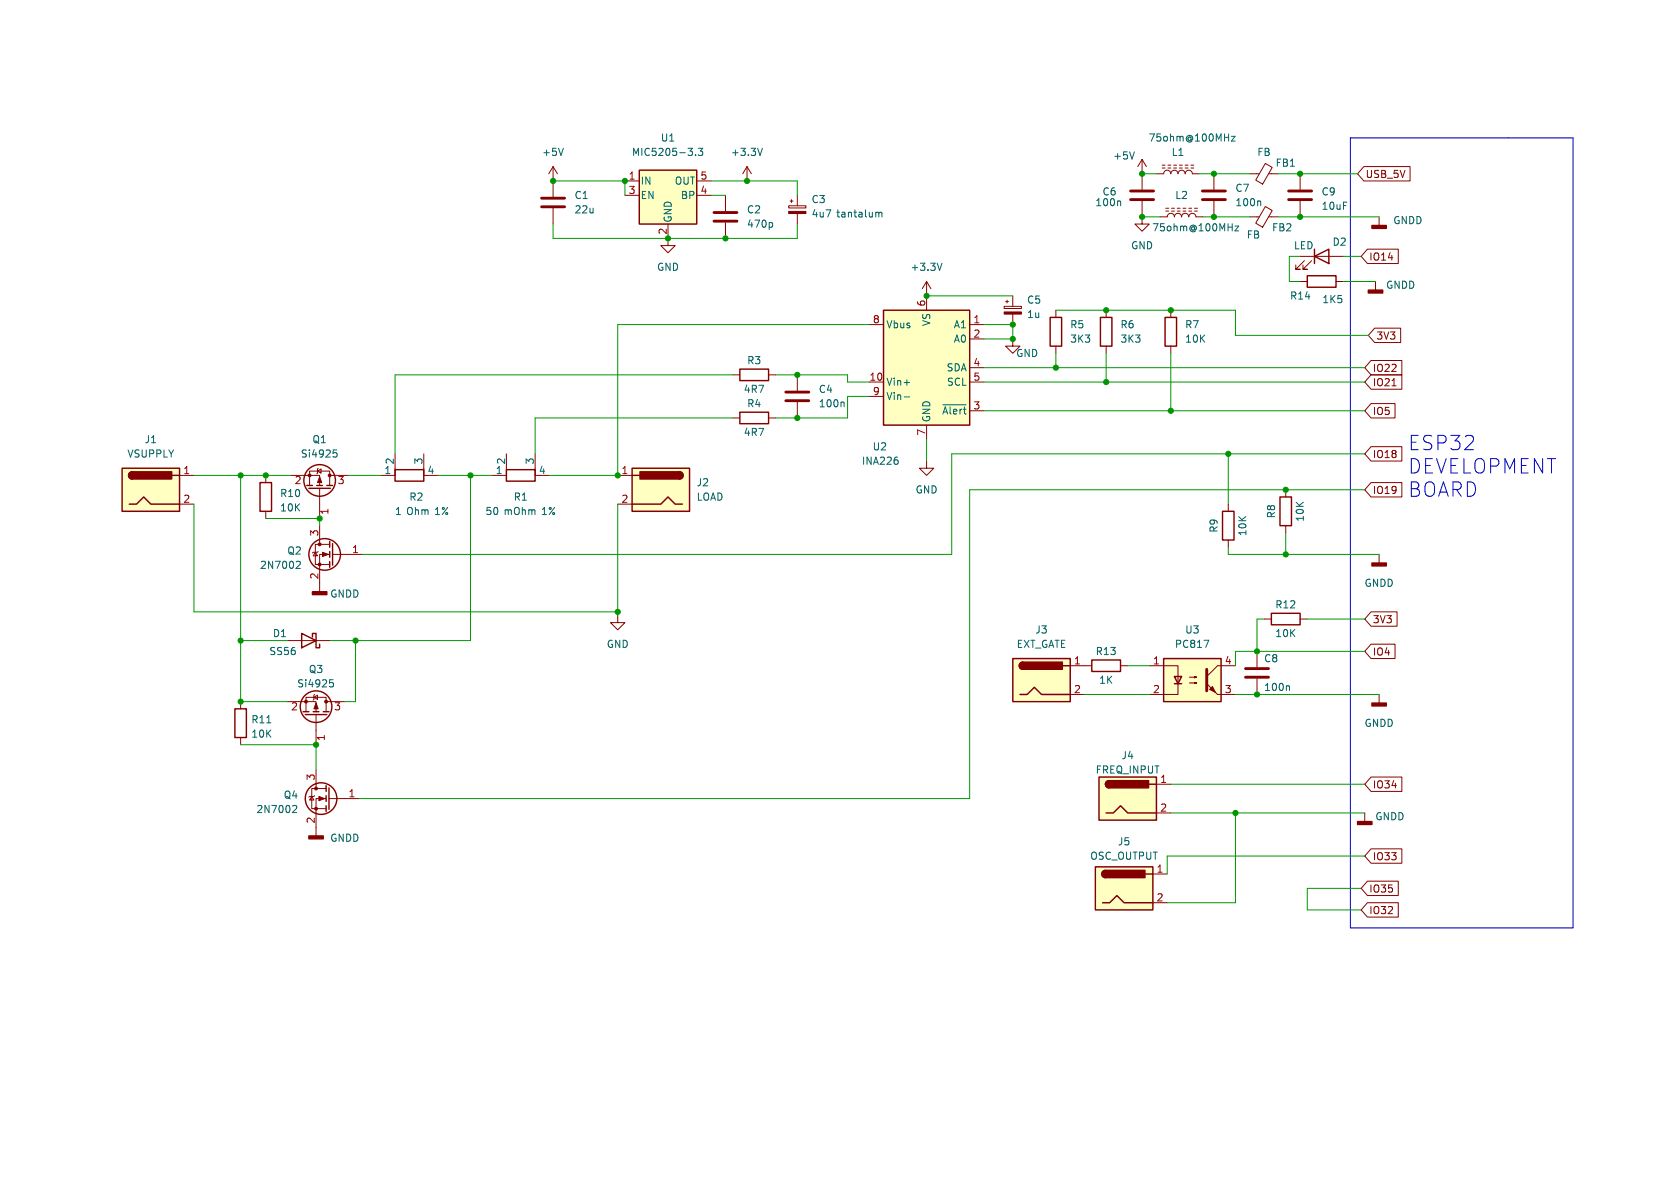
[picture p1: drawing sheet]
<svg xmlns="http://www.w3.org/2000/svg" width="297mm" height="210mm" viewBox="0 0 297 210" stroke-linecap="round" stroke-linejoin="round" font-family="sans-serif">
<g fill="#840000" stroke="#840000" stroke-width=".18">
<path d="M177.5 55.2h3.1v.3h-3.1z"/>
<path d="M56.4 140.8l1 .4-1 .4z"/>
<path d="M57 97.7l1 .3-1 .4z"/>
<path d="M213.4 120.9l1.9 1.9z"/>
<path d="M213.9 121.9l.5-.5 .5 1z"/>
<path d="M139.4 37.4h3.1v.4h-3.1z"/>
<path d="M55.9 124.3l.4 1h-.8z"/>
<path d="M56.5 84.3l.4 1h-.8z"/>
<circle cx="55.9" cy="143" r=".25"/>
<circle cx="55.9" cy="139.4" r=".25"/>
<circle cx="56.5" cy="99.8" r=".25"/>
<circle cx="56.5" cy="96.3" r=".25"/>
<circle cx="54.1" cy="124.1" r=".25"/>
<circle cx="57.7" cy="124.1" r=".25"/>
<circle cx="54.7" cy="84.1" r=".25"/>
<circle cx="58.3" cy="84.1" r=".25"/>
</g>
<g fill="none" stroke="#840000" stroke-width=".18">
<path d="M97.8 29.5l-.8 1.2M97.8 29.5v5.3M97.8 36.8v2.8M97.8 29.5l.8 1.2M110.5 32h2.5M110.5 34.5h2.5M118.1 39.6v3.8h1.3l-1.3 1.3-1.3-1.3h1.3M123.2 32h2.5M123.2 34.5h2.5M128.3 34.5v2.8M128.3 39.4v2.8M132.1 29.5l-.8 1.2"/>
<path d="M132.1 29.5v2.5M132.1 29.5l.7 1.2M139.4 36.4h3.1v.4h-3.1zM139.7 35.6h.5M140 35.3v.5M141 34.5v1.9M141 37.8v1.8M201.9 35.6v4h1.3l-1.3 1.3-1.2-1.3h1.2M201.9 28.2l-.7 1.3M201.9 28.2v5.3M201.9 28.2l.8 1.3M204.5 30.7h1.2a.64 .64 0 0 1 .7-.6 .64 .64 0 0 1 .6 .6 .64 .64 0 0 1 .6-.6 .64 .64 0 0 1 .7 .6 .64 .64 0 0 1 .6-.6 .64 .64 0 0 1 .6 .6 .64 .64 0 0 1 .7-.6 .64 .64 0 0 1 .6 .6h1.3"/>
<path d="M205.1 38.3h1.3a.64 .64 0 0 1 .6-.6 .64 .64 0 0 1 .6 .6 .64 .64 0 0 1 .7-.6 .64 .64 0 0 1 .6 .6 .64 .64 0 0 1 .6-.6 .64 .64 0 0 1 .7 .6 .64 .64 0 0 1 .6-.6 .64 .64 0 0 1 .7 .6h1.2M205.5 29.7h.5M205.5 29.2h.5M206.1 37.3h.5M206.1 36.8h.5M206.5 29.7h.5M206.5 29.2h.5M207.1 37.3h.5M207.1 36.8h.5M207.5 29.7h.5M207.5 29.2h.5M208.2 37.3h.5"/>
<path d="M208.2 36.8h.5M208.5 29.7h.5M208.5 29.2h.5M209.2 37.3h.5M209.2 36.8h.5M209.5 29.7h.6M209.5 29.2h.6M210.2 37.3h.5M210.2 36.8h.5M210.6 29.7h.5M210.6 29.2h.5M211.2 37.3h.5"/>
<path d="M211.2 36.8h.5M214.6 30.7v2.8M214.6 35.6v2.7M221 38.3h1.6M221 30.7h1.6M223.7 36.5l1.2 .7-1.7 3-1.2-.7zM223.7 28.9l1.2 .7-1.7 3-1.2-.8zM224.3 38.3h1.8M224.3 30.7h1.8M229.9 30.7v2.8M229.9 35.6v2.7M241.1 29.5h8.2v2.5h-8.2l-1.1-1.3z"/>
<path d="M243.8 38.3v1.6M153.7 57.4h2.5M163.8 49.8v5.1M163.8 49.8l-.7 1.2M163.8 49.8l.8 1.2M171.4 57.4h2.6M171.4 59.9h2.6M177.5 54.2h3.1v.4h-3.1zM177.8 53.3h.5M178.1 53.1v.5M179.1 59.9v1.3h1.2l-1.2 1.3-1.3-1.3h1.3M179.1 52.3v1.9"/>
<path d="M179.1 55.5v1.9M186.7 54.9v1.2M195.6 54.9v1.2M207 54.9v1.2M229.9 49.8h1.2M229.9 45.3h7.6M230.6 46.1l-1.5 1.5h.8h-.8v-.7M231.9 46.1l-1.5 1.5h.7h-.7v-.7M236.2 49.8h1.3M241.8 44.1h5.4v2.5h-5.4l-1.1-1.3zM243 58h4.6v2.6h-4.6l-1.1-1.3zM243.2 49.8v1.5"/>
<path d="M129.5 66.3h1.3M129.5 73.9h1.3M135.9 66.3h1.3M135.9 73.9h1.3M141 66.3v2.8M141 71.1v2.8M153.7 70.1h2.5M163.8 75.2v2.5M171.4 72.6h2.6M171.4 65h2.6M171.4 67.6h2.6M186.7 61.2v1.3"/>
<path d="M195.6 61.2v1.3M207 61.2v1.3M242.4 66.3h5.5v2.5h-5.5l-1.1-1.2zM242.4 63.7h5.5v2.6h-5.5l-1.1-1.3zM242.4 71.4h4.3v2.5h-4.3l-1.1-1.3zM242.4 79h5.5v2.5h-5.5l-1.1-1.2zM246.1 68.2h.7M31.7 84.1h2.6M31.7 89.1h2.6M47 84.1v1.2M47 90.4v1.3M51.4 84.1h5.1v1.7"/>
<path d="M54.7 85.8v-2.5h3.6v2.5M55.8 97.7l.3 .6h-.7zM56.1 83.3l.7-.4v.8zM56.3 97.5l-.2 .2h-.7l-.2 .1M56.3 82.8l-.2 .1v.8l-.1 .1M56.5 86.4v5.3M56.5 93v3.3M58.3 98h-1.8v6.6M58.3 96.3h-2.5v3.5h2.5M58.3 84.1h3.3M58.8 98h5.3M69.8 80.3v3.8h-2.5"/>
<path d="M74.9 80.3v3.8h2.6M89.5 80.3v3.8h-2.5M94.6 80.3v3.8h2.6M109.2 84.1h2.6M109.2 89.1h2.6M163.8 81.5v1.3h1.3l-1.3 1.3-1.2-1.3h1.2M217.2 89.1v1.3M217.2 95.5v1.3M227.3 86.6v1.3M227.3 93v1.2M242.4 85.3h5.5v2.6h-5.5l-1.1-1.3zM243.8 98v1.6"/>
<path d="M50.8 113.3h7.6M109.2 108.8v1.3h1.3l-1.3 1.3-1.3-1.3h1.3M189.2 117.7h3.8M198.1 117.7h1.3M203.2 117.7h5.1v5.1h-5.1M210.3 119.8h1.3l-.4 .1v-.3l.4 .2M218.4 117.7h-3.1l-1.9 1.9M222.2 115.2v2.8M223.5 109.5h1.3M229.9 109.5h1.2M242.4 108.2h4.6v2.5h-4.6l-1.1-1.2zM242.4 113.9h4.3v2.6h-4.3l-1.1-1.3z"/>
<path d="M42.5 124.1v1.2M42.5 130.4v1.3M50.8 124.1h5.1v1.8M54.1 125.9v-2.6h3.6v2.6M55.5 123.3l.6-.4v.8zM55.6 122.8l-.1 .1v.8l-.1 .1M55.9 126.4v5.3M55.9 136.1v3.3M57.7 139.4h-2.6v3.6h2.6M57.7 124.1h3.3M189.2 122.8h2.6M204.5 138.7h2.5"/>
<path d="M210.3 120.8h1.3l-.4 .1v-.3l.4 .2M215.3 122.8h3.1M222.2 120v2.8M242.4 137.4h5.5v2.5h-5.5l-1.1-1.2zM243.8 122.8v1.5M55.1 140.8l.4 .7h-.8zM55.6 140.7l-.1 .1h-.8l-.1 .2M57.7 141.2h-1.8v6.6M58.2 141.2h5.3M203.8 154.6h2.6M203.8 159.6h2.6M204.5 143.8h2.5"/>
<path d="M241.3 143.8v1.5M241.8 159.6h5.4v2.6h-5.4l-1.1-1.3zM241.8 155.8h5.4v2.6h-5.4l-1.1-1.3zM242.4 150.1h5.5v2.5h-5.5l-1.1-1.2z"/>
</g>
<g fill="#840000" stroke="#840000" stroke-width=".25">
<path d="M242.6 39.9h2.5v.5h-2.5z"/>
<path d="M120.1 83.4a.64 .64 0 0 1 .7 .7 .64 .64 0 0 1-.7 .6z"/>
<path d="M113.2 83.4h6.9v1.3h-6.9z"/>
<path d="M241.9 51.3h2.6v.5h-2.6z"/>
<path d="M54.6 147.8h2.5v.5h-2.5z"/>
<path d="M195.6 138.3l.5-.3v1.3a.63 .63 0 0 1-.6-.4 .63 .63 0 0 1 .1-.6z"/>
<path d="M196.1 138h7v1.3h-7z"/>
<path d="M22.9 83.7l.5-.3v1.3a.64 .64 0 0 1-.6-.4 .64 .64 0 0 1 .1-.6z"/>
<path d="M23.4 83.4h7v1.3h-7z"/>
<path d="M242.6 124.3h2.5v.5h-2.5z"/>
<path d="M242.6 99.6h2.5v.5h-2.5z"/>
<path d="M240 145.3h2.6v.5h-2.6z"/>
<path d="M55.2 104.6h2.6v.6h-2.6z"/>
<path d="M180.4 117.3l.4-.2v1.3a.63 .63 0 0 1-.5-.4 .63 .63 0 0 1 .1-.7z"/>
<path d="M180.8 117.1h7v1.3h-7z"/>
<path d="M195 154.1l.5-.2v1.3a.63 .63 0 0 1-.6-.4 .63 .63 0 0 1 .1-.7z"/>
<path d="M195.5 153.9h6.9v1.3h-6.9z"/>
</g>
<g fill="none" stroke="#840000" stroke-width=".51">
<path d="M95.8 36.6h4M95.8 35h4M126.2 39.1h4.1M126.2 37.6h4.1M199.9 35.3h4.1M199.9 33.8h4.1M212.6 35.3h4.1M212.6 33.8h4.1M227.8 35.3h4.1M227.8 33.8h4.1M138.9 70.9h4.1M138.9 69.3h4.1"/>
<path d="M213.4 118.4v3.8M220.2 119.8h4.1M220.2 118.2h4.1"/>
</g>
<g fill="none" stroke="#840000" stroke-width=".25">
<path d="M113 30.1h10.2v9.5h-10.2zM156.2 54.9h15.2v20.3h-15.2zM185.7 56.1h2v5.1h-2zM194.6 56.1h2v5.1h-2zM206 56.1h2v5.1h-2zM231.1 48.8h5.1v2h-5.1zM232.4 45.3l2.5-1.2v2.5zM232.4 44.1v2.5M130.8 65.3h5.1v2h-5.1zM130.8 72.9h5.1v2h-5.1zM21.6 82.8h10.1v7.6h-10.1zM22.9 89.1h1.2l1.3-1.2 1.3 1.2h5"/>
<path d="M23.4 83.4a.64 .64 0 0 0-.7 .7 .64 .64 0 0 0 .7 .6M30.5 84.1h1.2M46 85.3h2v5.1h-2zM54.2 85.8h1M54.6 86.4h3.8M56 85.8h1M57.8 85.8h1M58.3 95.8v1M58.3 97.5v1M58.3 99.3v1M58.8 96.1v3.8M69.8 83.1h5.1v2h-5.1z"/>
<path d="M89.5 83.1h5.1v2h-5.1zM111.8 82.8h10.1v7.6h-10.1zM111.8 89.1h5l1.3-1.2 1.3 1.2h1.2M111.8 84.1h1.2M120.1 83.4a.64 .64 0 0 1 .7 .7 .64 .64 0 0 1-.7 .6M216.2 90.4h2v5.1h-2zM226.3 87.9h2v5.1h-2zM53.3 112l2.6 1.3-2.6 1.2zM55.2 112.6v-.6h.7v2.5h.6v-.6M179.1 116.5h10.1v7.6h-10.1zM180.8 117.1a.64 .64 0 0 0-.6 .6 .64 .64 0 0 0 .6 .7M188 117.7h1.2"/>
<path d="M193 116.7h5.1v2h-5.1zM205.7 116.5h10.2v7.6h-10.2zM207.6 119.6h1.3l-.6 1.3zM224.8 108.5h5.1v2h-5.1zM41.5 125.3h2.1v5.1h-2.1zM53.6 125.9h1M54 126.4h3.8M55.4 125.9h1M57.1 125.9h1.1M57.7 138.9v1M58.2 139.3v3.8M180.3 122.8h1.3l1.3-1.3 1.2 1.3h5.1"/>
<path d="M194.3 137.4h10.2v7.6h-10.2zM196.1 138a.64 .64 0 0 0-.6 .7 .64 .64 0 0 0 .6 .6M203.2 138.7h1.3M207.6 120.9h1.3M57.7 140.7v1M57.7 142.5v1M193.7 153.3h10.1v7.6h-10.1zM194.9 159.6h1.3l1.3-1.2 1.3 1.2h5M195.5 153.9a.64 .64 0 0 0-.7 .7 .64 .64 0 0 0 .7 .6M195.6 143.8h1.2l1.3-1.3 1.3 1.3h5.1M202.6 154.6h1.2"/>
<circle cx="56.5" cy="85" r="2.79"/>
<circle cx="57.4" cy="98" r="2.79"/>
<circle cx="55.9" cy="125" r="2.79"/>
<circle cx="56.8" cy="141.2" r="2.79"/>
</g>
<g fill="#ffffc2" stroke="#ffffc2" stroke-width=".18">
<path d="M111.8 82.8h10.1v7.6h-10.1z"/>
<path d="M194.3 137.4h10.2v7.6h-10.2z"/>
<path d="M21.6 82.8h10.1v7.6h-10.1z"/>
<path d="M205.7 116.5h10.2v7.6h-10.2z"/>
<path d="M179.1 116.5h10.1v7.6h-10.1z"/>
<path d="M113 30.1h10.2v9.5h-10.2z"/>
<path d="M193.7 153.3h10.1v7.6h-10.1z"/>
<path d="M156.2 54.9h15.2v20.3h-15.2z"/>
</g>
<g fill="none" stroke="#006464" stroke-width=".18">
<path d="M112.9 26.2l-.4 .9-.5-.9v1.3M123.5 26.2h.7l-.4 .5 .4 .1v.5l-.2 .2h-.4M144 37l-.3 1h.8M155 37.5l.4 .2M155.4 37.7l.2-.2 .3 .1v.8M155.4 37.7v.7M203.3 23.7h.8M203.9 39.6h.8M217.7 24.1h.7l-.7 .9h.7M218.3 40h.7l-.7 .8h.7M159.9 70.2h.9M166.7 71.6h4.1"/>
<path d="M97.8 90.7l.1-.1 .2 .2-.2 .2-.1-.1M98.1 89.7l-1 1.3"/>
</g>
<path d="M238.8 24.4h39.3v139.7h-39.3z" fill="none" stroke="#0000c2" stroke-width=".18"/>
<g fill="none" stroke="#009600" stroke-width=".18">
<path d="M97.8 39.6v2.6h43.2v-2.6M97.8 32h12.7v2.5M125.7 32h15.3v2.5M125.7 34.5h2.6M201.9 38.3h3.2M201.9 30.7h2.6M212.1 30.7h8.9M212.7 38.3h8.3M226.1 38.3h17.7M226.1 30.7h13.9M153.7 57.4h-44.5v26.7h-12M163.8 52.3h15.3"/>
<path d="M174 57.4h5.1v2.5h-5.1M186.7 54.9h31.7v4.4h23.5M229.9 45.3h-1.9v4.5h1.9M237.5 45.3h3.2M237.5 49.8h5.7M129.5 66.3h-59.7v14M129.5 73.9h-34.9v6.4M137.2 66.3h12.7v1.3h3.8M153.7 70.1h-3.8v3.8h-12.7M163.8 77.7v3.8M174 65h67.3M174 67.6h67.3"/>
<path d="M174 72.6h67.3M186.7 62.5v2.5M195.6 62.5v5.1M207 62.5v10.1M34.3 84.1h17.1M34.3 89.1v19.1h74.9M42.5 84.1v40h8.3M47 91.7h9.5v1.3M61.6 84.1h5.7M77.5 84.1h9.5M83.2 84.1v29.2h-24.8M109.2 89.1v19.7"/>
<path d="M217.2 96.8v1.2h26.6M217.2 80.3v8.8M227.3 94.2v3.8M241.3 80.3h-73v17.7h-104.2M241.3 86.6h-69.9v54.6h-107.9M42.5 113.3h8.3M62.9 113.3v10.8h-1.9M199.4 117.7h3.8M223.5 109.5h-1.3v5.7M231.1 109.5h10.2M241.3 115.2h-22.9v2.5M42.5 131.7h13.4v4.4"/>
<path d="M191.8 122.8h11.4M207 138.7h34.3M218.4 122.8h25.4M207 143.8h34.3M218.4 143.8v15.8h-12M240.7 157.1h-9.6v3.8h9.6M241.3 151.4h-34.9v3.2"/>
</g>
<g fill="#009600" stroke="#009600" stroke-width=".18">
<circle cx="97.8" cy="32" r=".46"/>
<circle cx="118.1" cy="42.2" r=".46"/>
<circle cx="128.3" cy="42.2" r=".46"/>
<circle cx="132.1" cy="32" r=".46"/>
<circle cx="110.5" cy="32" r=".46"/>
<circle cx="163.8" cy="52.3" r=".46"/>
<circle cx="179.1" cy="59.9" r=".46"/>
<circle cx="179.1" cy="57.4" r=".46"/>
<circle cx="195.6" cy="67.6" r=".46"/>
<circle cx="195.6" cy="54.9" r=".46"/>
<circle cx="207" cy="54.9" r=".46"/>
<circle cx="186.7" cy="65" r=".46"/>
<circle cx="201.9" cy="38.3" r=".46"/>
<circle cx="207" cy="72.6" r=".46"/>
<circle cx="227.3" cy="86.6" r=".46"/>
<circle cx="217.2" cy="80.3" r=".46"/>
<circle cx="83.2" cy="84.1" r=".46"/>
<circle cx="42.5" cy="113.3" r=".46"/>
<circle cx="42.5" cy="84.1" r=".46"/>
<circle cx="62.9" cy="113.3" r=".46"/>
<circle cx="55.9" cy="131.7" r=".46"/>
<circle cx="42.5" cy="124.1" r=".46"/>
<circle cx="47" cy="84.1" r=".46"/>
<circle cx="56.5" cy="91.7" r=".46"/>
<circle cx="227.3" cy="98" r=".46"/>
<circle cx="222.2" cy="115.2" r=".46"/>
<circle cx="222.2" cy="122.8" r=".46"/>
<circle cx="218.4" cy="143.8" r=".46"/>
<circle cx="141" cy="66.3" r=".46"/>
<circle cx="109.2" cy="84.1" r=".46"/>
<circle cx="141" cy="73.9" r=".46"/>
<circle cx="109.2" cy="108.2" r=".46"/>
<circle cx="214.6" cy="38.3" r=".46"/>
<circle cx="214.6" cy="30.7" r=".46"/>
<circle cx="201.9" cy="30.7" r=".46"/>
<circle cx="229.9" cy="30.7" r=".46"/>
<circle cx="229.9" cy="38.3" r=".46"/>
</g>
<g font-size="3.5" fill="#0000c2">
<text x="248.9" y="79.6">ESP32</text>
<text x="248.9" y="83.8">DEVELOPMENT</text>
<text x="248.9" y="87.9">BOARD</text>
</g>
<g font-size="1.8" fill="#006464">
<text x="96.2" y="27.6">+5V</text>
<text x="113" y="27.6">MIC5205-3.3</text>
<text x="117" y="25">U1</text>
<text x="129.7" y="27.6">+3.3V</text>
<text x="197.2" y="28.2">+5V</text>
<text x="203.8" y="25">75ohm@100MHz</text>
<text x="207.2" y="27.6">L1</text>
<text x="222.3" y="27.6">FB</text>
<text x="225.7" y="29.5">FB1</text>
<text x="101.7" y="35.2">C1</text>
<text x="113.3" y="32.6">IN</text>
<text x="113.3" y="35.2">EN</text>
<text x="119.2" y="32.6">OUT</text>
<text x="120.5" y="35.2">BP</text>
<text x="143.6" y="35.9">C3</text>
<text x="195" y="34.5">C6</text>
<text x="207.9" y="35.2">L2</text>
<text x="218.5" y="33.9">C7</text>
<text x="233.8" y="34.5">C9</text>
<text x="101.9" y="37.7">22u</text>
<text x="118.7" y="39.4" transform="rotate(-90 118.7 39.4)">GND</text>
<text x="132.2" y="37.7">C2</text>
<text x="132.4" y="40.3">470p</text>
<text x="144.4" y="38.4">4u7 tantalum</text>
<text x="194" y="36.4">100n</text>
<text x="204.4" y="40.9">75ohm@100MHz</text>
<text x="218.8" y="36.4">100n</text>
<text x="225" y="40.9">FB2</text>
<text x="233.9" y="37.1">10uF</text>
<text x="246.3" y="39.6">GNDD</text>
<text x="116.1" y="47.9">GND</text>
<text x="161.5" y="47.9">+3.3V</text>
<text x="200" y="44.1">GND</text>
<text x="220.4" y="42.2">FB</text>
<text x="228.7" y="44.1">LED</text>
<text x="235.7" y="43.4">D2</text>
<text x="181.7" y="53.7">C5</text>
<text x="228.3" y="53">R14</text>
<text x="234" y="53.6">1K5</text>
<text x="245" y="51">GNDD</text>
<text x="156.7" y="58">Vbus</text>
<text x="164.5" y="57.7" transform="rotate(-90 164.5 57.7)">VS</text>
<text x="168.7" y="58">A1</text>
<text x="181.7" y="56.2">1u</text>
<text x="189.3" y="58">R5</text>
<text x="198.2" y="58">R6</text>
<text x="209.7" y="58">R7</text>
<text x="132.2" y="64.4">R3</text>
<text x="167.2" y="65.7">SDA</text>
<text x="168.7" y="60.6">A0</text>
<text x="179.6" y="63.1">GND</text>
<text x="189.4" y="60.6">3K3</text>
<text x="198.3" y="60.6">3K3</text>
<text x="209.8" y="60.6">10K</text>
<text x="131.7" y="69.5">4R7</text>
<text x="144.9" y="69.5">C4</text>
<text x="156.7" y="68.2">Vin+</text>
<text x="156.7" y="70.7">Vin-</text>
<text x="167.4" y="68.2">SCL</text>
<text x="131.7" y="77.1">4R7</text>
<text x="132.2" y="72">R4</text>
<text x="145.1" y="72">100n</text>
<text x="164.5" y="74.7" transform="rotate(-90 164.5 74.7)">GND</text>
<text x="165.5" y="73.3">~{Alert}</text>
<text x="22.5" y="80.9">VSUPPLY</text>
<text x="25.7" y="78.4">J1</text>
<text x="53.7" y="80.9">Si4925</text>
<text x="55.3" y="78.4">Q1</text>
<text x="68.1" y="83.8">1</text>
<text x="69.6" y="82" transform="rotate(-90 69.6 82)">2</text>
<text x="74.7" y="82" transform="rotate(-90 74.7 82)">3</text>
<text x="75.7" y="83.8">4</text>
<text x="87.8" y="83.8">1</text>
<text x="89.3" y="82" transform="rotate(-90 89.3 82)">2</text>
<text x="94.4" y="82" transform="rotate(-90 94.4 82)">3</text>
<text x="95.4" y="83.8">4</text>
<text x="152.7" y="82.2">INA226</text>
<text x="154.4" y="79.6">U2</text>
<text x="49.7" y="87.9">R10</text>
<text x="72.5" y="88.5">R2</text>
<text x="90.9" y="88.5">R1</text>
<text x="123" y="88.5">LOAD</text>
<text x="123.3" y="86">J2</text>
<text x="161.9" y="87.2">GND</text>
<text x="49.7" y="90.4">10K</text>
<text x="70.3" y="91.1">1 Ohm 1%</text>
<text x="86.5" y="91.1">50 mOhm 1%</text>
<text x="215.3" y="94.1" transform="rotate(-90 215.3 94.1)">R9</text>
<text x="220.3" y="94.6" transform="rotate(-90 220.3 94.6)">10K</text>
<text x="225.4" y="91.5" transform="rotate(-90 225.4 91.5)">R8</text>
<text x="230.5" y="92" transform="rotate(-90 230.5 92)">10K</text>
<text x="46.6" y="100.6">2N7002</text>
<text x="50.9" y="98">Q2</text>
<text x="58.4" y="105.7">GNDD</text>
<text x="225.7" y="107.6">R12</text>
<text x="241.2" y="103.8">GNDD</text>
<text x="48.4" y="112.6">D1</text>
<text x="183.2" y="112">J3</text>
<text x="209.7" y="112">U3</text>
<text x="225.7" y="112.6">10K</text>
<text x="47.9" y="115.8">SS56</text>
<text x="54.7" y="119">Q3</text>
<text x="107.3" y="114.5">GND</text>
<text x="179.5" y="114.5">EXT_GATE</text>
<text x="194" y="115.8">R13</text>
<text x="208.1" y="114.5">PC817</text>
<text x="223.6" y="117.1">C8</text>
<text x="53.1" y="121.5">Si4925</text>
<text x="194.4" y="120.9">1K</text>
<text x="223.9" y="122.2">100n</text>
<text x="44.7" y="127.9">R11</text>
<text x="44.7" y="130.4">10K</text>
<text x="241.2" y="128.5">GNDD</text>
<text x="193.8" y="136.8">FREQ_INPUT</text>
<text x="198.4" y="134.2">J4</text>
<text x="45.9" y="143.8">2N7002</text>
<text x="50.3" y="141.2">Q4</text>
<text x="58.4" y="148.8">GNDD</text>
<text x="197.8" y="149.5">J5</text>
<text x="243.1" y="145">GNDD</text>
<text x="192.7" y="152">OSC_OUTPUT</text>
</g>
<g font-size="1.8" fill="#a90000">
<text x="111.3" y="31.7">1</text>
<text x="111.3" y="34.3">3</text>
<text x="124" y="34.3">4</text>
<text x="124" y="31.7">5</text>
<text x="117.9" y="41.4" transform="rotate(-90 117.9 41.4)">2</text>
<text x="154.4" y="57.1">8</text>
<text x="163.6" y="54.1" transform="rotate(-90 163.6 54.1)">6</text>
<text x="172.2" y="57.1">1</text>
<text x="172.2" y="59.7">2</text>
<text x="172.2" y="64.8">4</text>
<text x="154" y="67.3">10</text>
<text x="154.4" y="69.8">9</text>
<text x="172.2" y="67.3">5</text>
<text x="163.6" y="76.9" transform="rotate(-90 163.6 76.9)">7</text>
<text x="172.2" y="72.4">3</text>
<text x="32.5" y="83.8">1</text>
<text x="110" y="83.8">1</text>
<text x="32.5" y="88.9">2</text>
<text x="52.2" y="85.6">2</text>
<text x="59.8" y="85.6">3</text>
<text x="110" y="88.9">2</text>
<text x="56.3" y="94.7" transform="rotate(-90 56.3 94.7)">3</text>
<text x="58" y="90.9" transform="rotate(-90 58 90.9)">1</text>
<text x="62.4" y="97.8">1</text>
<text x="56.3" y="102.3" transform="rotate(-90 56.3 102.3)">2</text>
<text x="190" y="117.5">1</text>
<text x="204" y="117.5">1</text>
<text x="216.7" y="117.5">4</text>
<text x="51.6" y="125.6">2</text>
<text x="59.2" y="125.6">3</text>
<text x="190" y="122.5">2</text>
<text x="204" y="122.5">2</text>
<text x="216.7" y="122.5">3</text>
<text x="57.4" y="130.9" transform="rotate(-90 57.4 130.9)">1</text>
<text x="55.6" y="137.9" transform="rotate(-90 55.6 137.9)">3</text>
<text x="61.7" y="141">1</text>
<text x="205.2" y="138.4">1</text>
<text x="205.2" y="143.5">2</text>
<text x="55.6" y="145.5" transform="rotate(-90 55.6 145.5)">2</text>
<text x="204.6" y="154.3">1</text>
<text x="204.6" y="159.4">2</text>
</g>
<g font-size="1.8" fill="#840000">
<text x="241.5" y="31.5">USB_5V</text>
<text x="242.1" y="46.1">IO14</text>
<text x="242.7" y="65.7">IO22</text>
<text x="243.4" y="60">3V3</text>
<text x="242.7" y="68.3">IO21</text>
<text x="242.7" y="73.4">IO5</text>
<text x="242.7" y="81">IO18</text>
<text x="242.7" y="87.3">IO19</text>
<text x="242.7" y="110.2">3V3</text>
<text x="242.7" y="115.9">IO4</text>
<text x="242.7" y="139.4">IO34</text>
<text x="242.7" y="152.1">IO33</text>
<text x="242.1" y="161.6">IO32</text>
<text x="242.1" y="157.8">IO35</text>
</g>
</svg>
